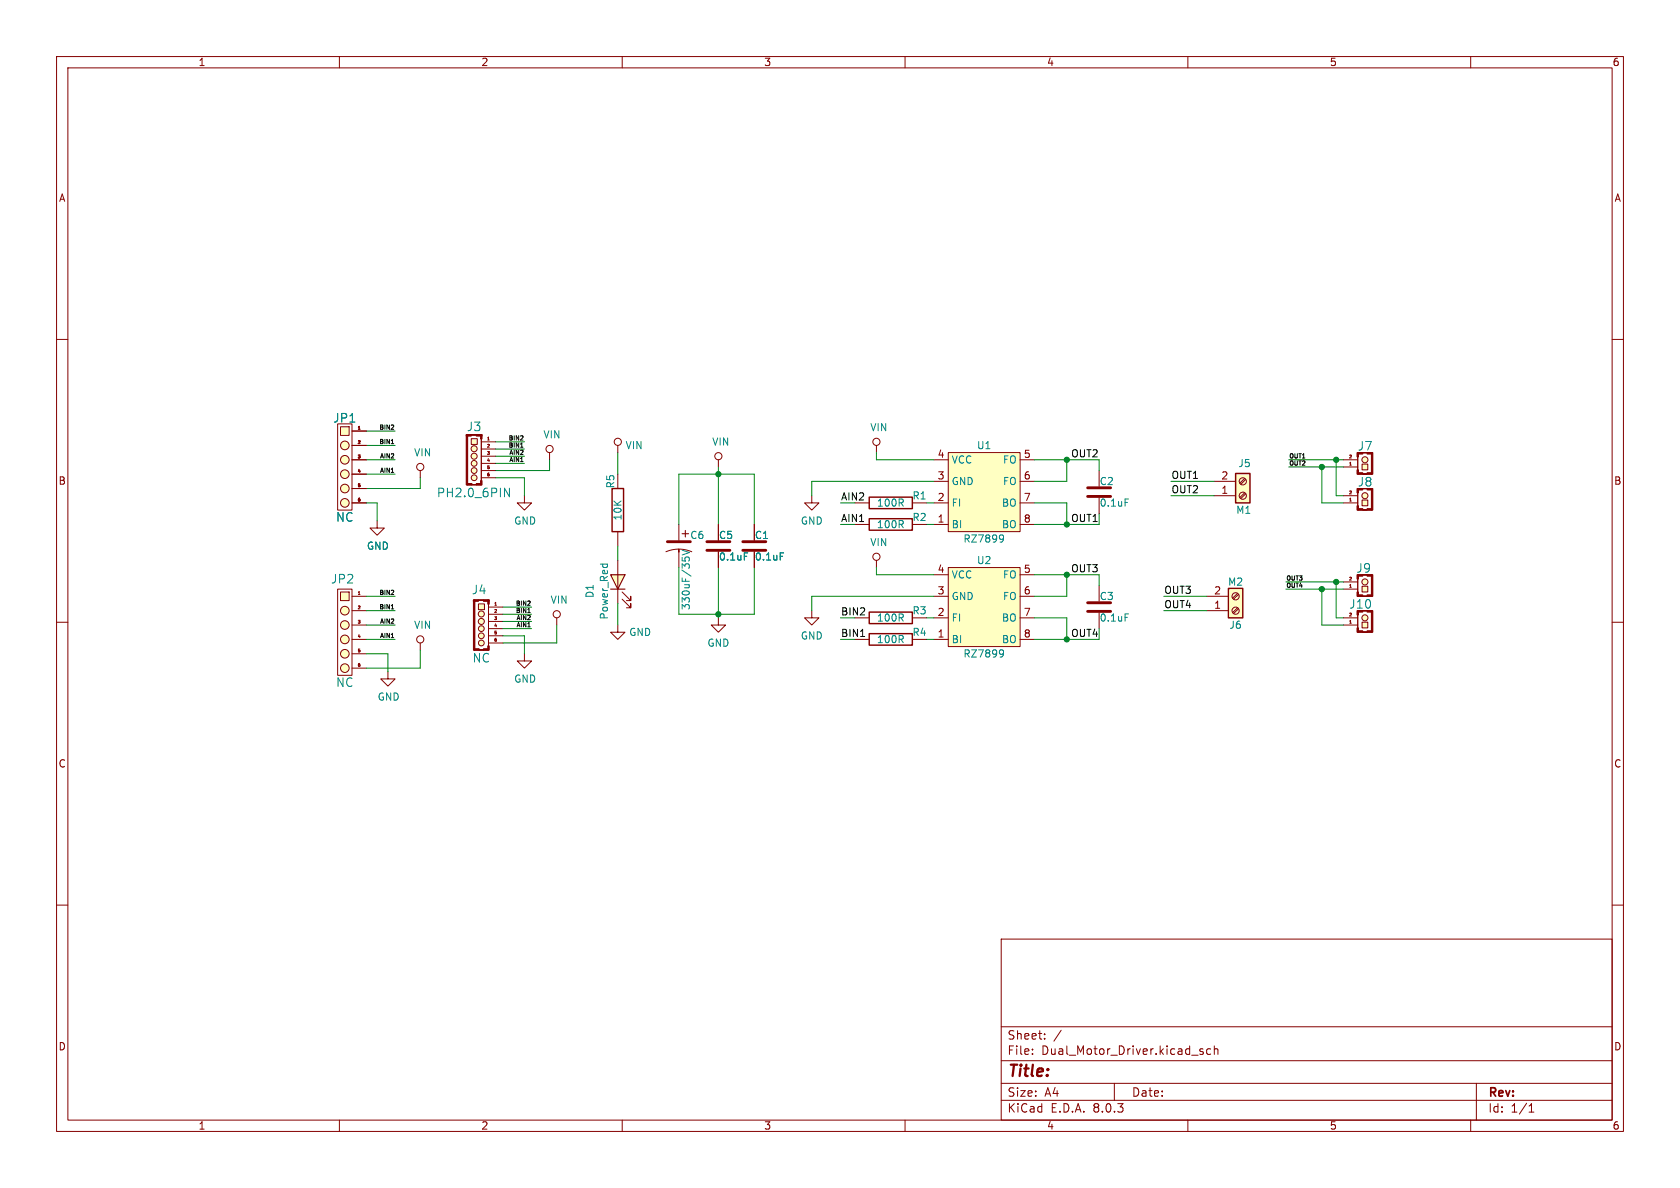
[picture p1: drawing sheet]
<svg xmlns="http://www.w3.org/2000/svg" width="297mm" height="210mm" viewBox="0 0 297 210" stroke-linecap="round" stroke-linejoin="round" font-family="sans-serif">
<g fill="none" stroke="#840000" stroke-width=".18">
<path d="M10 10h277v190h-277zM12 12h273v186h-273zM60 10v2M110 10v2M160 10v2M210 10v2M260 10v2M10 60h2M285 60h2M10 110h2M285 110h2M10 160h2"/>
<path d="M285 160h2M177 166h108v32h-108zM60 198v2M110 198v2M160 198v2M177 194.5h108M177 191.5h108M177 187.5h108M177 181.5h108M182.5 186.3v.1M182.5 185.5v.1M184.7 183.6v.1"/>
<path d="M184.7 182.8v.1M187.6 182.1l-1.3 2M197 191.5v3M210 198v2M212.7 185.5l-.4-.1-.2 .2 .1 .2 .5 .2v.3h-.6M214 185.5l-.4-.1-.3 .3v.4l.2 .2h.5M214.7 185.5l.2-.1 .3 .1 .1 .9M214.7 184.9v1.5M260 198v2M261 191.5v6.5M270.3 196.6h.9M270.3 195.5l.4-.4v1.5"/>
</g>
<path d="M240.8 82h1v1.1h-1z" fill="#ffffc2"/>
<g fill="#ffffc2" stroke="#ffffc2" stroke-width=".18">
<circle cx="241.3" cy="81.3" r=".53"/>
<circle cx="61" cy="118.1" r=".76"/>
<circle cx="61" cy="115.6" r=".76"/>
<circle cx="61" cy="113" r=".76"/>
</g>
<g fill="none" stroke="#840000" stroke-width=".18">
<path d="M97.2 80v1.3M151.1 88.9h2.6M161.3 88.9h2.5M194.3 83.2v2.8M194.3 88v2.8M237.5 82.6h2.5M237.5 81.3h2.5M238.6 82.2h.3M240 80h2.6v3.8h-2.6zM240 80.8v2.3M240.8 82h1v1.1h-1z"/>
<circle cx="97.2" cy="79.4" r=".63"/>
<circle cx="241.3" cy="81.3" r=".53"/>
</g>
<g fill="#840000" stroke="#840000" stroke-width=".18">
<path d="M242.4 80h.3v3.8h-.3z"/>
<path d="M241.7 83.6h.9v.2h-.9z"/>
<path d="M240.9 83.8h.8z"/>
<path d="M240 83.6h.9v.2h-.9z"/>
<path d="M239.9 80h.3v.8h-.3z"/>
<path d="M239.9 83.1h.3v.7h-.3z"/>
</g>
<path d="M153.7 87.9h7.6v2h-7.6z" fill="none" stroke="#840000" stroke-width=".25"/>
<path d="M192.3 87.8h4M192.3 86.2h4" fill="none" stroke="#840000" stroke-width=".51"/>
<path d="M198.9 88.2h.6" fill="none" stroke="#008484" stroke-width=".18"/>
<path d="M60.2 104.6h1.5v1.6h-1.5z" fill="#ffffc2"/>
<g fill="#ffffc2" stroke="#ffffc2" stroke-width=".18">
<circle cx="61" cy="110.5" r=".76"/>
<circle cx="61" cy="107.9" r=".76"/>
</g>
<g fill="none" stroke="#840000" stroke-width=".18">
<path d="M59.7 104.1h2.5v15.3h-2.5zM60.2 104.6h1.5v1.6h-1.5zM62.2 105.4h2.6M62.2 108h2.6M62.2 110.5h2.6M62.2 113h2.6M62.2 115.6h2.6M62.2 118.1h2.6M63.4 105.1h.2"/>
<circle cx="61" cy="115.6" r=".76"/>
<circle cx="61" cy="107.9" r=".76"/>
<circle cx="61" cy="113" r=".76"/>
<circle cx="61" cy="118.1" r=".76"/>
<circle cx="61" cy="110.5" r=".76"/>
</g>
<path d="M240.8 88.4h1v1h-1z" fill="#ffffc2"/>
<circle cx="241.3" cy="87.6" r=".53" fill="#ffffc2" stroke="#ffffc2" stroke-width=".18"/>
<g fill="none" stroke="#840000" stroke-width=".18">
<path d="M237.5 88.9h2.5M237.5 87.6h2.5M238.6 88.6h.3M240 86.4h2.6v3.8h-2.6zM240 87.1v2.3M240.8 88.4h1v1h-1zM74.3 113.7v1.2"/>
<circle cx="241.3" cy="87.6" r=".53"/>
<circle cx="74.3" cy="113" r=".63"/>
</g>
<g fill="#840000" stroke="#840000" stroke-width=".18">
<path d="M242.4 86.4h.3v3.8h-.3z"/>
<path d="M241.7 89.9h.9v.3h-.9z"/>
<path d="M240.9 90.1l.8 .1z"/>
<path d="M240 89.9h.9v.3h-.9z"/>
<path d="M239.9 86.4h.3v.7h-.3z"/>
<path d="M239.9 89.4h.3v.8h-.3z"/>
</g>
<path d="M167.6 100.3h12.7v14h-12.7z" fill="#ffffc2"/>
<path d="M165.1 113h2.5M165.1 109.2h2.5M165.1 105.4h2.5M165.1 101.6h2.5M167.6 100.3h12.7v14h-12.7zM180.3 113h2.6M180.3 109.2h2.6M180.3 105.4h2.6M180.3 101.6h2.6" fill="none" stroke="#840000" stroke-width=".18"/>
<path d="M176.9 114.9l.4 .1a.84 .84 0 0 1-.3 1.1M177.4 115.4l-.1 .2-.4 .1" fill="none" stroke="#008484" stroke-width=".18"/>
<g fill="#ffffc2" stroke="#ffffc2" stroke-width=".18">
<circle cx="61" cy="88.9" r=".76"/>
<circle cx="61" cy="86.4" r=".76"/>
<circle cx="61" cy="83.8" r=".76"/>
</g>
<path d="M60.2 75.4h1.5v1.6h-1.5z" fill="#ffffc2"/>
<g fill="#ffffc2" stroke="#ffffc2" stroke-width=".18">
<circle cx="61" cy="81.3" r=".76"/>
<circle cx="61" cy="78.7" r=".76"/>
</g>
<g fill="none" stroke="#840000" stroke-width=".18">
<path d="M59.7 74.9h2.5v15.3h-2.5zM60.2 75.4h1.5v1.6h-1.5zM62.2 76.2h2.6M62.2 78.7h2.6M63.4 75.9h.2M62.2 81.3h2.6M62.2 83.8h2.6M62.2 86.4h2.6M62.2 88.9h2.6M109.2 94v2.5"/>
<circle cx="61" cy="78.7" r=".76"/>
<circle cx="61" cy="86.4" r=".76"/>
<circle cx="61" cy="81.3" r=".76"/>
<circle cx="61" cy="88.9" r=".76"/>
<circle cx="61" cy="83.8" r=".76"/>
</g>
<path d="M108.2 86.4h2v7.6h-2z" fill="none" stroke="#840000" stroke-width=".25"/>
<path d="M217.2 104h2.5v5.2h-2.5z" fill="#ffffc2"/>
<path d="M153.7 108.2h7.6v2h-7.6zM217.2 104h2.5v5.2h-2.5z" fill="none" stroke="#840000" stroke-width=".25"/>
<g fill="none" stroke="#840000" stroke-width=".18">
<path d="M66.7 92.1v1.2h1.2l-1.2 1.3-1.3-1.3h1.3M92.7 115.6v1.2h1.3l-1.3 1.3-1.3-1.3h1.3M151.1 109.2h2.6M213.4 108h3.8M213.4 105.4h3.8M218.8 104.9l-.9 .8M218.8 107.4l-.9 .9M218.9 105.1l-.8 .8M218.9 107.6l-.8 .9"/>
<circle cx="218.4" cy="105.4" r=".63"/>
<circle cx="218.4" cy="107.9" r=".63"/>
</g>
<path d="M84.6 106.8h1v1h-1z" fill="#ffffc2"/>
<g fill="#ffffc2" stroke="#ffffc2" stroke-width=".18">
<circle cx="85.1" cy="113.7" r=".51"/>
<circle cx="85.1" cy="112.4" r=".51"/>
<circle cx="85.1" cy="111.1" r=".51"/>
<circle cx="85.1" cy="109.9" r=".53"/>
<circle cx="85.1" cy="108.5" r=".53"/>
</g>
<g fill="none" stroke="#840000" stroke-width=".18">
<path d="M83.8 106h2.6v8.9h-2.6zM84.6 106.8h1v1h-1zM86.4 106.8v7.4M86.4 107.3h2.5M86.4 108.6h2.5M86.4 109.9h2.5M86.4 111.1h2.5M86.4 112.4h2.5M86.4 113.7h2.5M87.5 107h.3"/>
<circle cx="85.1" cy="109.9" r=".53"/>
<circle cx="85.1" cy="108.5" r=".53"/>
<circle cx="85.1" cy="113.7" r=".51"/>
<circle cx="85.1" cy="112.4" r=".51"/>
<circle cx="85.1" cy="111.1" r=".51"/>
</g>
<g fill="#840000" stroke="#840000" stroke-width=".18">
<path d="M83.7 106h.2v8.9h-.2z"/>
<path d="M83.8 114.7h.9v.2h-.9z"/>
<path d="M84.5 106.1h1z"/>
<path d="M83.7 106h.9v.3h-.9z"/>
<path d="M84.6 114.9h.9z"/>
<path d="M85.5 114.7h.9v.2h-.9z"/>
<path d="M86.2 114.2h.3v.7h-.3z"/>
<path d="M86.2 106h.3v.8h-.3z"/>
<path d="M85.5 106h1v.3h-1z"/>
</g>
<path d="M218.4 83.7h2.6v5.2h-2.6z" fill="#ffffc2"/>
<path d="M218.4 83.7h2.6v5.2h-2.6z" fill="none" stroke="#840000" stroke-width=".25"/>
<g fill="none" stroke="#840000" stroke-width=".18">
<path d="M127 81.3v1.3M154.9 99.1v1.2M214.6 87.6h3.8M214.6 85.1h3.8M220 84.6l-.8 .8M220 87.1l-.8 .9M220.2 84.8l-.8 .8M220.2 87.3l-.8 .8M68.6 118.7v1.3h1.2l-1.2 1.3-1.3-1.3h1.3M98.4 109.2v1.3"/>
<circle cx="127" cy="80.6" r=".63"/>
<circle cx="154.9" cy="98.4" r=".63"/>
<circle cx="219.7" cy="85.1" r=".63"/>
<circle cx="219.7" cy="87.6" r=".63"/>
<circle cx="98.4" cy="108.6" r=".63"/>
</g>
<path d="M240.8 110h1v1h-1z" fill="#ffffc2"/>
<circle cx="241.3" cy="109.2" r=".53" fill="#ffffc2" stroke="#ffffc2" stroke-width=".18"/>
<g fill="none" stroke="#840000" stroke-width=".18">
<path d="M133.3 92.7v2.8M133.3 97.5v2.8M143.5 87.6v1.3h1.3l-1.3 1.3-1.3-1.3h1.3M237.5 110.5h2.5M237.5 109.2h2.5M238.6 110.2h.3M240 108h2.6v3.8h-2.6zM240 108.7v2.3M240.8 110h1v1h-1z"/>
<circle cx="241.3" cy="109.2" r=".53"/>
</g>
<g fill="#840000" stroke="#840000" stroke-width=".18">
<path d="M242.4 108h.3v3.8h-.3z"/>
<path d="M241.7 108h.9v.2h-.9z"/>
<path d="M241.7 111.5h.9v.3h-.9z"/>
<path d="M240.9 111.7l.8 .1z"/>
<path d="M240 111.5h.9v.3h-.9z"/>
<path d="M239.9 108h.3v.7h-.3z"/>
<path d="M239.9 111h.3v.8h-.3z"/>
</g>
<path d="M131.3 97.3h4.1M131.3 95.8h4.1" fill="none" stroke="#840000" stroke-width=".51"/>
<path d="M137.9 97.7h.6" fill="none" stroke="#008484" stroke-width=".18"/>
<path d="M240.8 103.6h1v1h-1z" fill="#ffffc2"/>
<circle cx="241.3" cy="102.9" r=".53" fill="#ffffc2" stroke="#ffffc2" stroke-width=".18"/>
<g fill="none" stroke="#840000" stroke-width=".18">
<path d="M74.3 83.2v1.3M117.7 97.5a5.8 5.8 0 0 1 4.6 0M120 97.1v.5zM120 92.7v2.8M120 97.5v2.8M127 92.7v2.8M127 97.5v2.8M143.5 108v1.2h1.3l-1.3 1.3-1.3-1.3h1.3M237.5 104.1h2.5M237.5 102.9h2.5M238.6 103.8h.3M240 101.6h2.6v3.8h-2.6z"/>
<path d="M240 102.4v2.2M240.8 103.6h1v1h-1z"/>
<circle cx="74.3" cy="82.5" r=".63"/>
<circle cx="241.3" cy="102.9" r=".53"/>
</g>
<g fill="#840000" stroke="#840000" stroke-width=".18">
<path d="M242.4 101.6h.3v3.8h-.3z"/>
<path d="M241.7 105.2h.9v.2h-.9z"/>
<path d="M240.9 105.4h.8z"/>
<path d="M240 105.2h.9v.2h-.9z"/>
<path d="M239.9 101.6h.3v.8h-.3z"/>
<path d="M239.9 104.6h.3v.8h-.3z"/>
</g>
<path d="M118 95.8h4M125 95.8h4M125 97.3h4" fill="none" stroke="#840000" stroke-width=".51"/>
<path d="M120.6 98.5v.6M120.6 97.3l1.3 .4-1.3 .4M121.1 98.7l.2-.2h.3l.3 .2M131.6 97.7h.6" fill="none" stroke="#008484" stroke-width=".18"/>
<path d="M107.9 101.6h2.6l-1.3 2.5z" fill="#ffffc2"/>
<path d="M107.9 101.6h2.6l-1.3 2.5zM107.9 104.1h2.6" fill="none" stroke="#840000" stroke-width=".2"/>
<g fill="none" stroke="#840000" stroke-width=".18">
<path d="M109.2 78.7v1.3M92.7 87.6v1.3h1.3l-1.3 1.3-1.3-1.3h1.3M109.2 99.1v7.6M151.1 92.7h2.6M109.2 110.5v1.3h1.3l-1.3 1.2-1.3-1.2h1.3M110 105.9l1.5 1.5v-.7v.7h-.8M110 104.6l1.5 1.6v-.8v.8h-.8M127 109.2v1.3h1.3l-1.3 1.3-1.3-1.3h1.3M151.1 113h2.6M194.3 103.5v2.8M194.3 108.3v2.8"/>
<circle cx="109.2" cy="78.1" r=".63"/>
</g>
<path d="M106.1 99.7h1.3M106.6 99.7l-.1 .4M107.3 99.7l.1 .4M198.9 108.5h.6" fill="none" stroke="#008484" stroke-width=".18"/>
<path d="M153.7 91.7h7.6v2h-7.6zM153.7 112h7.6v2h-7.6z" fill="none" stroke="#840000" stroke-width=".25"/>
<path d="M192.3 108.1h4M192.3 106.6h4" fill="none" stroke="#840000" stroke-width=".51"/>
<path d="M83.3 77.5h1.1v1.1h-1.1z" fill="#ffffc2"/>
<g fill="#ffffc2" stroke="#ffffc2" stroke-width=".18">
<circle cx="83.8" cy="84.5" r=".51"/>
<circle cx="83.8" cy="83.2" r=".51"/>
<circle cx="83.8" cy="81.9" r=".51"/>
<circle cx="83.8" cy="80.6" r=".53"/>
<circle cx="83.8" cy="79.3" r=".53"/>
</g>
<g fill="none" stroke="#840000" stroke-width=".18">
<path d="M82.5 76.8h2.6v8.9h-2.6zM83.3 77.5h1.1v1.1h-1.1zM85.1 77.6v7.4M85.1 78.1h2.5M85.1 79.4h2.5M86.2 77.8h.3M154.9 78.7v1.3M85.1 80.6h2.5M85.1 81.9h2.5M85.1 83.2h2.5M85.1 84.5h2.5"/>
<circle cx="83.8" cy="79.3" r=".53"/>
<circle cx="154.9" cy="78.1" r=".63"/>
<circle cx="83.8" cy="80.6" r=".53"/>
<circle cx="83.8" cy="83.2" r=".51"/>
<circle cx="83.8" cy="84.5" r=".51"/>
<circle cx="83.8" cy="81.9" r=".51"/>
</g>
<g fill="#840000" stroke="#840000" stroke-width=".18">
<path d="M82.4 76.8h.3v8.9h-.3z"/>
<path d="M82.5 85.5h.9v.2h-.9z"/>
<path d="M83.4 85.6l.9 .1z"/>
<path d="M84.2 85.5h.9v.2h-.9z"/>
<path d="M85 85h.2v.7h-.2z"/>
<path d="M85 76.8h.2v.8h-.2z"/>
</g>
<path d="M89.2 86.3l.9 1.5v-1.5" fill="none" stroke="#008484" stroke-width=".18"/>
<path d="M167.6 80h12.7v14h-12.7z" fill="#ffffc2"/>
<g fill="none" stroke="#840000" stroke-width=".18">
<path d="M62.2 76.2h2.6M62.2 78.7h2.6M63.4 75.9h.2M62.2 88.9h2.6M62.2 81.3h2.6M62.2 83.8h2.6M62.2 86.4h2.6M127 92.7v2.8M127 97.5v2.8M133.3 92.7v2.8M133.3 97.5v2.8M165.1 92.7h2.5"/>
<path d="M165.1 88.9h2.5M165.1 85.1h2.5M165.1 81.3h2.5M167.6 80h12.7v14h-12.7zM180.3 92.7h2.6M180.3 88.9h2.6M180.3 85.1h2.6M180.3 81.3h2.6"/>
</g>
<path d="M131.6 97.7h.6M137.9 97.7h.6M176.9 94.6l.4 .1a.84 .84 0 0 1-.3 1.1M177.4 95.1l-.1 .2h-.4" fill="none" stroke="#008484" stroke-width=".18"/>
<g fill="none" stroke="#000" stroke-width=".18">
<path d="M69.1 75.9h.5M69.2 78.4h.4M69.6 75.2v.3M92 77.8h.5M92 79.1h.5M92.4 77.1v.3M69.2 83.5h.4M92 81.6h.5M69.1 105.1h.5M69.2 107.6h.4M69.2 112.7h.4M69.6 104.4v.3"/>
<path d="M93.3 107h.4M93.3 108.3h.4M93.3 110.8h.4M93.7 106.3v.3M152.1 112.5h.8"/>
</g>
<g fill="none" stroke="#008400" stroke-width=".18">
<path d="M64.8 76.2h5M64.8 78.7h5M87.6 79.4h5.1M87.6 78.1h5.1M64.8 81.3h5M64.8 88.9h1.9v3.2M64.8 83.8h5M74.3 84.5v1.9h-9.5M87.6 81.9h5.1M87.6 80.6h5.1M87.6 84.5h5.1v3.1M97.2 81.3v1.9h-9.6"/>
<path d="M109.2 80v3.8M109.2 96.5v2.6M120 92.7v-8.9h13.3v8.9M127 82.6v10.1M154.9 80v1.3h10.2M163.8 88.9h1.3M163.8 92.7h1.3M165.1 85.1h-21.6v2.5M182.9 81.3h11.4v1.9M182.9 88.9h5.7v3.8M188.6 81.3v3.8h-5.7M194.3 90.8v1.9h-11.4"/>
<path d="M207 85.1h7.6M207 87.6h7.6M227.8 81.3h9.7M227.8 82.6h9.7M233.7 82.6v6.3h3.8M236.2 81.3v6.3h1.3M64.8 105.4h5M64.8 113h5M64.8 108h5M64.8 110.5h5M64.8 115.6h3.8v3.1M74.3 114.9v3.2h-9.5"/>
<path d="M88.9 108.6h5.1M88.9 109.9h5.1M88.9 112.4h3.8v3.2M88.9 111.1h5.1M88.9 107.3h5.1M98.4 110.5v3.2h-9.5M109.2 106.7v3.8M120 100.3v8.3h13.3v-8.3M127 100.3v8.9M154.9 100.3v1.3h10.2M163.8 109.2h1.3M163.8 113h1.3"/>
<path d="M165.1 105.4h-21.6v2.6M182.9 109.2h5.7v3.8M182.9 113h11.4M182.9 101.6h11.4v1.9M188.6 101.6v3.8h-5.7M205.7 105.4h7.7M205.7 108h7.7M227.3 102.9h10.2M227.3 104.1h10.2M233.7 104.1v6.4h3.8M236.2 102.9v6.3h1.3"/>
</g>
<g fill="#008400" stroke="#008400" stroke-width=".18">
<circle cx="233.7" cy="82.6" r=".46"/>
<circle cx="236.2" cy="81.3" r=".46"/>
<circle cx="233.7" cy="104.1" r=".46"/>
<circle cx="236.2" cy="102.9" r=".46"/>
<circle cx="188.6" cy="113" r=".46"/>
<circle cx="188.6" cy="81.3" r=".46"/>
<circle cx="188.6" cy="101.6" r=".46"/>
<circle cx="188.6" cy="92.7" r=".46"/>
<circle cx="127" cy="83.8" r=".46"/>
<circle cx="127" cy="108.6" r=".46"/>
</g>
<text font-size="2.8" fill="#840000" x="178" y="190.9">Title:</text>
<g font-size="2.1" fill="#008484">
<text x="58.8" y="74.9">JP1</text>
<text x="82.4" y="76.4">J3</text>
<text x="240" y="79.9">J7</text>
<text x="77.1" y="88.1">PH2.0_6PIN</text>
<text x="240" y="86.2">J8</text>
<text x="59.3" y="92.4">NC</text>
<text x="239.7" y="101.4">J9</text>
<text x="58.4" y="103.4">JP2</text>
<text x="83.3" y="105.3">J4</text>
<text x="238.4" y="107.8">J10</text>
<text x="83.5" y="117.3">NC</text>
<text x="59.3" y="121.6">NC</text>
</g>
<g font-size="2.1" fill="#840000">
<text x="120.1" y="95.3">+</text>
<text x="178" y="184">Sheet:</text>
<text x="178" y="186.7">File:</text>
<text x="184.1" y="186.7">Dual_Motor_Driver.kicad_sch</text>
<text x="178" y="196.9">KiCad</text>
<text x="178" y="194.1">Size:</text>
<text x="184.7" y="194.1">A4</text>
<text x="185.7" y="196.9">E.D.A.</text>
<text x="193.3" y="196.9">8.0.3</text>
<text x="200" y="194.1">Date:</text>
<text x="263" y="194.3">Rev:</text>
<text x="263" y="196.9">Id:</text>
<text x="267.1" y="196.9">1/1</text>
</g>
<g font-size="1.8" fill="#840000">
<text x="35" y="11.9">1</text>
<text x="85" y="11.9">2</text>
<text x="135" y="11.9">3</text>
<text x="185" y="11.9">4</text>
<text x="235" y="11.9">5</text>
<text x="285" y="11.9">6</text>
<text x="10.3" y="35.9">A</text>
<text x="285.3" y="35.9">A</text>
<text x="165.7" y="81">4</text>
<text x="180.9" y="81">5</text>
<text x="10.3" y="85.9">B</text>
<text x="165.7" y="88.6">2</text>
<text x="165.7" y="84.8">3</text>
<text x="180.9" y="84.8">6</text>
<text x="180.9" y="88.6">7</text>
<text x="215.8" y="87.4">1</text>
<text x="215.8" y="84.8">2</text>
<text x="285.3" y="85.9">B</text>
<text x="165.7" y="92.5">1</text>
<text x="180.9" y="92.5">8</text>
<text x="165.7" y="101.3">4</text>
<text x="180.9" y="101.3">5</text>
<text x="165.7" y="105.2">3</text>
<text x="180.9" y="105.2">6</text>
<text x="214.6" y="107.7">1</text>
<text x="214.6" y="105.2">2</text>
<text x="165.7" y="112.8">1</text>
<text x="165.7" y="109">2</text>
<text x="180.9" y="109">7</text>
<text x="180.9" y="112.8">8</text>
<text x="10.3" y="135.9">C</text>
<text x="285.3" y="135.9">C</text>
<text x="10.3" y="185.9">D</text>
<text x="285.3" y="185.9">D</text>
<text x="35" y="199.9">1</text>
<text x="85" y="199.9">2</text>
<text x="135" y="199.9">3</text>
<text x="185" y="199.9">4</text>
<text x="235" y="199.9">5</text>
<text x="285" y="199.9">6</text>
</g>
<g font-size="1.8" fill="#008484">
<text x="96" y="77.7">VIN</text>
<text x="153.8" y="76.4">VIN</text>
<text x="73.1" y="80.9">VIN</text>
<text x="110.5" y="79.6">VIN</text>
<text x="125.8" y="79">VIN</text>
<text x="168.1" y="82.1">VCC</text>
<text x="172.6" y="79.6">U1</text>
<text x="177.2" y="82.1">FO</text>
<text x="218.8" y="82.8">J5</text>
<text x="108.8" y="86.4" transform="rotate(-90 108.8 86.4)">R5</text>
<text x="154.9" y="89.8">100R</text>
<text x="161.2" y="88.5">R1</text>
<text x="168.1" y="89.8">FI</text>
<text x="168.1" y="86">GND</text>
<text x="177" y="89.8">BO</text>
<text x="177.2" y="86">FO</text>
<text x="194.3" y="86">C2</text>
<text x="194.3" y="89.8">0.1uF</text>
<text x="90.8" y="92.9">GND</text>
<text x="110.1" y="92.1" transform="rotate(-90 110.1 92.1)">10K</text>
<text x="121.9" y="95.5">C6</text>
<text x="127" y="95.5">C5</text>
<text x="133.4" y="95.5">C1</text>
<text x="141.5" y="92.9">GND</text>
<text x="154.9" y="93.6">100R</text>
<text x="161.2" y="92.3">R2</text>
<text x="168.1" y="93.6">BI</text>
<text x="177" y="93.6">BO</text>
<text x="218.4" y="91">M1</text>
<text x="64.8" y="97.4">GND</text>
<text x="127" y="99.3">0.1uF</text>
<text x="133.4" y="99.3">0.1uF</text>
<text x="153.8" y="96.7">VIN</text>
<text x="170.2" y="96.1">RZ7899</text>
<text x="172.6" y="99.9">U2</text>
<text x="97.2" y="106.9">VIN</text>
<text x="105.1" y="105.8" transform="rotate(-90 105.1 105.8)">D1</text>
<text x="122.1" y="107.9" transform="rotate(-90 122.1 107.9)">330uF/35V</text>
<text x="168.1" y="106.3">GND</text>
<text x="168.1" y="102.5">VCC</text>
<text x="177.2" y="102.5">FO</text>
<text x="177.2" y="106.3">FO</text>
<text x="194.3" y="106.3">C3</text>
<text x="217" y="103.7">M2</text>
<text x="73.1" y="111.4">VIN</text>
<text x="107.7" y="109.6" transform="rotate(-90 107.7 109.6)">Power_Red</text>
<text x="111.1" y="112.6">GND</text>
<text x="141.5" y="113.3">GND</text>
<text x="154.9" y="110.1">100R</text>
<text x="154.9" y="113.9">100R</text>
<text x="161.2" y="108.8">R3</text>
<text x="161.2" y="112.6">R4</text>
<text x="168.1" y="113.9">BI</text>
<text x="168.1" y="110.1">FI</text>
<text x="177" y="110.1">BO</text>
<text x="177" y="113.9">BO</text>
<text x="194.3" y="110.1">0.1uF</text>
<text x="217.2" y="111.4">J6</text>
<text x="125" y="114.5">GND</text>
<text x="170.2" y="116.4">RZ7899</text>
<text x="66.7" y="124.1">GND</text>
<text x="90.8" y="120.9">GND</text>
</g>
<g font-size="1.8">
<text x="189.3" y="80.9">OUT2</text>
<text x="207" y="87.3">OUT2</text>
<text x="207" y="84.7">OUT1</text>
<text x="189.3" y="92.4">OUT1</text>
<text x="189.3" y="101.3">OUT3</text>
<text x="205.7" y="107.6">OUT4</text>
<text x="205.7" y="105.1">OUT3</text>
</g>
<g font-size="1.8" fill="#008400">
<text x="148.6" y="88.6">AIN2</text>
<text x="148.6" y="92.4">AIN1</text>
<text x="148.6" y="108.9">BIN2</text>
<text x="148.6" y="112.7">BIN1</text>
<text x="189.3" y="112.7">OUT4</text>
</g>
<g font-size="1.1">
<text x="66.9" y="76">BIN2</text>
<text x="89.8" y="77.9">BIN2</text>
<text x="66.9" y="78.5">BIN1</text>
<text x="67" y="81.1">AIN2</text>
<text x="67" y="83.6">AIN1</text>
<text x="89.8" y="79.2">BIN1</text>
<text x="89.9" y="81.7">AIN1</text>
<text x="89.9" y="80.4">AIN2</text>
<text x="227.8" y="82.3">OUT2</text>
<text x="227.8" y="81.1">OUT1</text>
<text x="66.9" y="105.2">BIN2</text>
<text x="66.9" y="107.7">BIN1</text>
<text x="91" y="107.1">BIN2</text>
<text x="227.3" y="103.9">OUT4</text>
<text x="227.3" y="102.7">OUT3</text>
<text x="67" y="110.3">AIN2</text>
<text x="67" y="112.8">AIN1</text>
<text x="91" y="108.4">BIN1</text>
<text x="91.1" y="109.6">AIN2</text>
<text x="91.1" y="110.9">AIN1</text>
</g>
<g font-size=".7" fill="#840000">
<text x="63.1" y="75.9">1</text>
<text x="85.9" y="77.9">1</text>
<text x="63.1" y="78.5">2</text>
<text x="63.1" y="81">3</text>
<text x="63.1" y="83.6">4</text>
<text x="85.9" y="79.1">2</text>
<text x="85.9" y="80.4">3</text>
<text x="85.9" y="81.7">4</text>
<text x="85.9" y="82.9">5</text>
<text x="238.3" y="82.3">1</text>
<text x="238.3" y="81">2</text>
<text x="63.1" y="86.1">5</text>
<text x="63.1" y="88.6">6</text>
<text x="85.9" y="84.2">6</text>
<text x="238.3" y="88.6">1</text>
<text x="238.3" y="87.4">2</text>
<text x="63.1" y="105.2">1</text>
<text x="63.1" y="107.7">2</text>
<text x="87.2" y="107.1">1</text>
<text x="238.3" y="103.9">1</text>
<text x="238.3" y="102.6">2</text>
<text x="63.1" y="110.2">3</text>
<text x="63.1" y="112.8">4</text>
<text x="87.2" y="108.3">2</text>
<text x="87.2" y="109.6">3</text>
<text x="87.2" y="110.9">4</text>
<text x="87.2" y="112.1">5</text>
<text x="87.2" y="113.4">6</text>
<text x="238.3" y="110.2">1</text>
<text x="238.3" y="109">2</text>
<text x="63.1" y="115.3">5</text>
<text x="63.1" y="117.9">6</text>
</g>
</svg>
